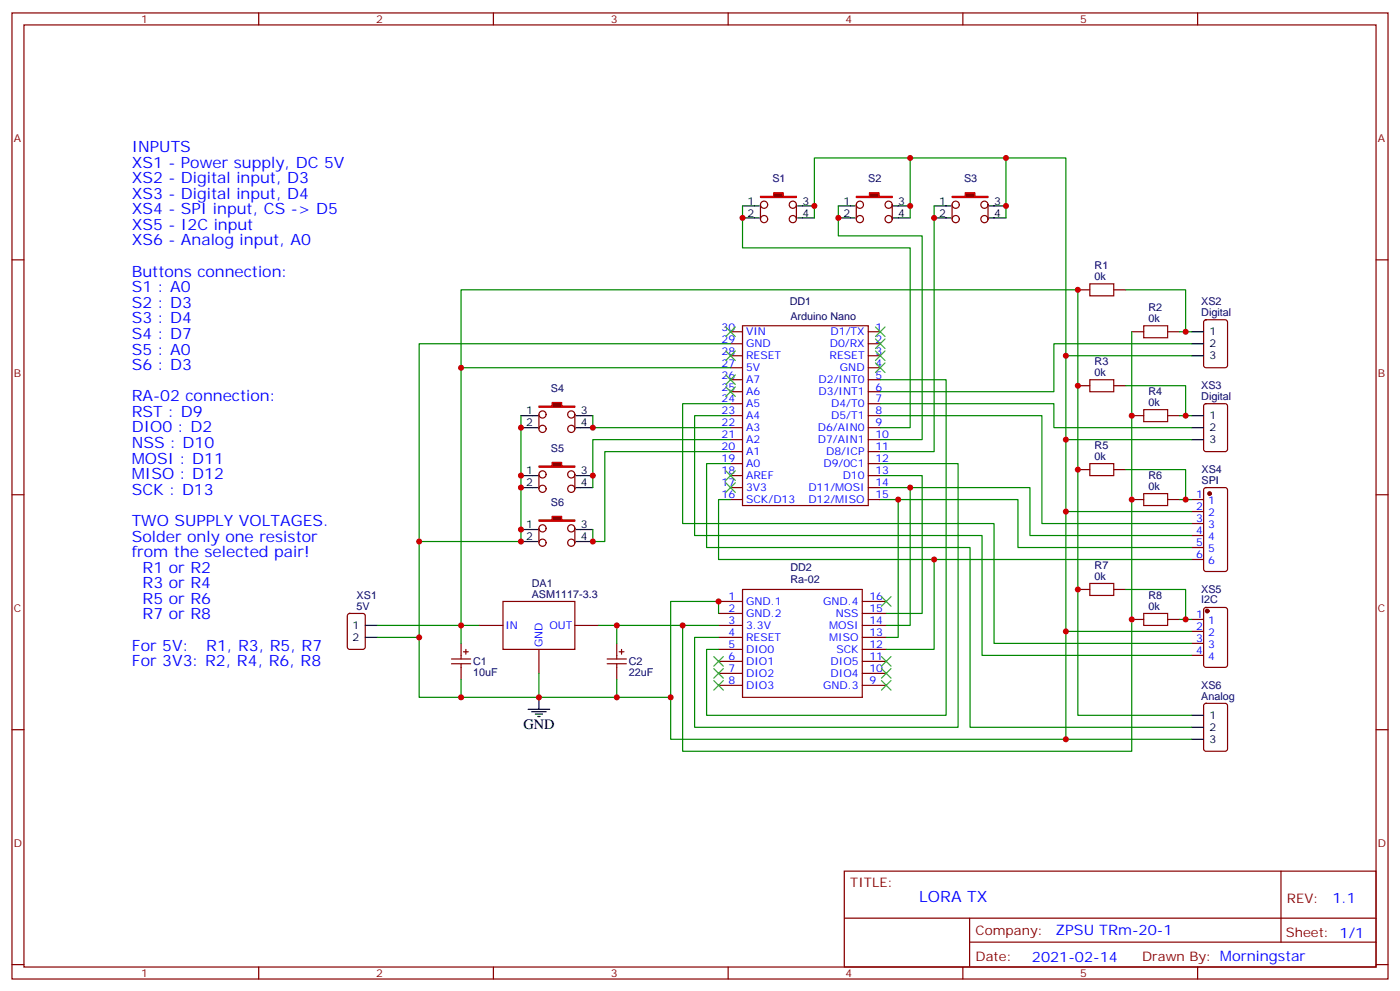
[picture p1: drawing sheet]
<svg xmlns="http://www.w3.org/2000/svg" width="412mm" height="292mm" viewBox="0 0 412 292" stroke-linecap="round" stroke-linejoin="round" font-family="sans-serif">
<g fill="none" stroke="#870000" stroke-width=".35">
<path d="M3.5 3.8h405.4v284.3h-405.4zM7.1 7.3h398.2v277.3h-398.2zM76.2 3.8v3.5M145.3 3.8v3.5M214.5 3.8v3.5M283.6 3.8v3.5M352.8 3.8v3.5M3.5 76.5h3.6M405.3 76.5h3.6M215.2 97.6h3.5M218.7 95.9h37.1v52.9h-37.1zM255.8 97.6h3.5"/>
<path d="M215.2 101.2h3.5M215.2 104.7h3.5M215.2 108.2h3.5M215.2 111.8h3.5M215.2 115.3h3.5M215.2 118.8h3.5M255.8 101.2h3.5M255.8 104.7h3.5M255.8 108.2h3.5M255.8 111.8h3.5M255.8 115.3h3.5M255.8 118.8h3.5"/>
<path d="M215.2 122.3h3.5M215.2 125.9h3.5M215.2 129.4h3.5M215.2 132.9h3.5M215.2 136.5h3.5M215.2 140h3.5M255.8 122.3h3.5M255.8 125.9h3.5M255.8 129.4h3.5M255.8 132.9h3.5M255.8 136.5h3.5M255.8 140h3.5"/>
<path d="M3.5 145.6h3.6M215.2 143.5h3.5M215.2 147h3.5M255.8 143.5h3.5M255.8 147h3.5M405.3 145.6h3.6M148.2 177h21.1v14.1h-21.1zM211.7 177h7M218.7 173.5h35.3v31.7h-35.3zM254 177h7.1M102.5 180.8l.5-.2h3.9l.6 .4 .1 9.4-.5 .7h-4.1l-.6-.4-.1-9.4zM133 194h5.6"/>
<path d="M133 195.4h5.6M135.8 189.4v4.6M135.8 195.4v4.6M136.5 191.8h1.4M137.2 191.1v1.4M141.1 184.1h7.1M158.7 191.1v7.1M169.3 184.1h7.1M178.9 194h5.6M178.9 195.4h5.6M181.7 189.4v4.6M181.7 195.4v4.6"/>
<path d="M182.4 191.8h1.4M183.1 191.1v1.4M211.7 180.6h7M211.7 184.1h7M211.7 187.6h7M211.7 191.1h7M211.7 194.7h7M211.7 198.2h7M254 180.6h7.1M254 184.1h7.1M254 187.6h7.1M254 191.1h7.1"/>
<path d="M254 194.7h7.1M254 198.2h7.1M3.5 214.8h3.6M211.7 201.7h7M254 201.7h7.1M405.3 214.8h3.6M248.7 256.4h156.6v28.2h-156.6zM377.3 256.4v20.9M248.7 270.2h156.5M285.6 277.3h119.6M285.6 270.2v14.2M3.5 283.9h3.6"/>
<path d="M76.2 284.6v3.5M145.3 284.6v3.5M214.5 284.6v3.5M283.6 284.6v3.5M352.8 284.6v3.5M405.3 283.9h3.6"/>
</g>
<path d="M218.7 60.6h3.5M218.7 64.1h3.5M107.6 184.1h3.5M107.6 187.6h3.5" fill="none" stroke="#000" stroke-width=".35"/>
<path d="M224 57.8h3.9v-1.1h2.8v1.1h3.9v.3h-10.6z" fill="#870000" stroke="#f00" stroke-width=".35"/>
<g fill="none" stroke="#870000" stroke-width=".35">
<path d="M224 60.3v4.2M234.6 60.3v4.2M317.5 85.3h3.5M328.1 85.3h3.5M333.4 97.6h3.5M344 97.6h3.5M354.8 94.3l.4-.2h5.7l.6 .5 .1 12.9-.5 .7h-5.9l-.6-.4-.1-13zM317.5 113.5h3.5M328.1 113.5h3.5M354.8 119l.4-.2h5.7l.6 .4 .1 13-.5 .7h-5.9l-.6-.4-.1-13zM317.5 138.2h3.5M328.1 138.2h3.5"/>
<path d="M333.4 122.3h3.5M344 122.3h3.5M333.4 147h3.5M344 147h3.5M351 147h3.5M351 150.6h3.5M351 154.1h3.5M351 157.6h3.5M354.8 143.7l.4-.2h5.7l.6 .4 .1 23.6-.5 .6-5.9 .1-.6-.5-.1-23.5zM317.5 173.5h3.5M328.1 173.5h3.5M351 161.1h3.5"/>
<path d="M351 164.7h3.5M354.8 179l.4-.2h5.7l.6 .4 .1 16.5-.5 .7h-5.9l-.6-.4-.1-16.5zM333.4 182.3h3.5M344 182.3h3.5M351 182.3h3.5M351 185.8h3.5M351 189.4h3.5M351 192.9h3.5M354.8 207.2l.4-.2h5.7l.6 .4 .1 13-.5 .7h-5.9l-.6-.4-.1-13z"/>
<circle cx="225.1" cy="60.3" r="1.06"/>
<circle cx="225.1" cy="64.5" r="1.06"/>
<circle cx="233.5" cy="60.3" r="1.06"/>
<circle cx="233.5" cy="64.5" r="1.06"/>
</g>
<g fill="none" stroke="#000" stroke-width=".35">
<path d="M222.2 60.6h1.5M222.2 64.1h1.5M234.9 60.6h5M234.9 64.1h5M246.9 60.6h3.6M246.9 64.1h3.6M351 97.6h3.5M351 104.7h3.5M351 101.2h3.5M351 129.4h3.5M351 122.3h3.5M351 125.9h3.5"/>
<path d="M351 217.6h3.5M351 210.5h3.5M351 214.1h3.5"/>
</g>
<g fill="none" stroke="#008700" stroke-width=".35">
<path d="M333.4 97.6v123.5h-132.3v-37M347.5 97.6h3.5M215.2 108.2h-79.4v81.2M215.2 101.2h-91.7v86.4M215.2 118.8h-14.1v35.3h91.7v35.3h58.2M259.3 111.8h19.4v98.7h-70.6v-19.4h3.6M259.3 118.8h51.1v7.1h40.6M351 104.7h-37v112.9h37M351 101.2h-40.6v14.1h-51.1M215.2 136.5h-7.1v24.6h77.7v53h65.2M215.2 122.3h-10.6v35.3h84.7v35.3h61.7M259.3 140h12.3v40.6h-10.5"/>
<path d="M259.3 136.5h22.9v77.6h-77.6v-26.5h7.1M259.3 122.3h47.6v31.8h44.1M314 129.4h37M347.5 122.3h3.5M215.2 147h-3.5v17.7h63.5v26.4h-14.1M259.3 147h5.3v40.6h-3.5M259.3 143.5h8.8v40.6h-7M264.6 147h35.3v14.1h51.1M268.1 143.5h35.3v14.1h47.6M347.5 147h3.5M275.2 164.7h75.8M111.1 187.6h12.4v17.6h12.3"/>
<path d="M111.1 184.1h30M135.8 200v5.2h45.9v-5.2M158.7 198.2v7M176.4 184.1h35.3M181.7 184.1v5.3M211.7 180.6v-3.6h-14.1v28.2h-15.9M314 185.8h37M347.5 182.3h3.5M197.6 205.2v12.4h116.4"/>
</g>
<g fill="#870000" stroke="#870000" stroke-width=".35">
<circle cx="355.6" cy="179.8" r=".53"/>
<circle cx="356.3" cy="145.3" r=".53"/>
</g>
<path d="M321 83.5h7.1v3.6h-7.1zM336.9 95.9h7.1v3.5h-7.1zM321 111.8h7.1v3.5h-7.1zM321 136.5h7.1v3.5h-7.1zM336.9 120.6h7.1v3.5h-7.1zM336.9 145.3h7.1v3.5h-7.1zM321 171.7h7.1v3.6h-7.1zM336.9 180.6h7.1v3.5h-7.1z" fill="none" stroke="#a10000" stroke-width=".35"/>
<path d="M252.2 57.8h3.9v-1.1h2.8v1.1h3.9v.3h-10.6z" fill="#870000" stroke="#f00" stroke-width=".35"/>
<g fill="none" stroke="#870000" stroke-width=".35">
<path d="M252.2 60.3v4.2M262.8 60.3v4.2"/>
<circle cx="253.3" cy="64.5" r="1.06"/>
<circle cx="253.3" cy="60.3" r="1.06"/>
<circle cx="261.8" cy="64.5" r="1.06"/>
<circle cx="261.8" cy="60.3" r="1.06"/>
</g>
<path d="M250.5 60.6h1.4M250.5 64.1h1.4M263.2 60.6h4.9M263.2 64.1h4.9M275.2 60.6h3.5M275.2 64.1h3.5" fill="none" stroke="#000" stroke-width=".35"/>
<path d="M280.5 57.8h3.8v-1.1h2.9v1.1h3.8v.3h-10.5z" fill="#870000" stroke="#f00" stroke-width=".35"/>
<g fill="none" stroke="#870000" stroke-width=".35">
<path d="M280.5 60.3v4.2M291 60.3v4.2"/>
<circle cx="281.5" cy="60.3" r="1.06"/>
<circle cx="281.5" cy="64.5" r="1.06"/>
<circle cx="290" cy="64.5" r="1.06"/>
<circle cx="290" cy="60.3" r="1.06"/>
</g>
<path d="M278.7 60.6h1.4M278.7 64.1h1.4M291.4 60.6h4.9M291.4 64.1h4.9M153.5 122.3h3.5M153.5 125.9h3.5" fill="none" stroke="#000" stroke-width=".35"/>
<path d="M268.1 46.5v17.6M296.3 46.5v17.6M218.7 60.6v12.4h49.4v52.9h-8.8M246.9 60.6v8.8h24.7v60h-12.3M275.2 60.6v72.3h-15.9M135.8 108.2v-22.9h181.7v125.2h33.5M314 150.6h37" fill="none" stroke="#008700" stroke-width=".35"/>
<g fill="none" stroke="#3c3" stroke-width=".35">
<path d="M213.8 96.2l2.8 2.9M216.6 96.2l-2.8 2.9M257.9 96.2l2.8 2.9M257.9 99.8l2.8 2.8M260.7 96.2l-2.8 2.9M260.7 99.8l-2.8 2.8M213.8 113.9l2.8 2.8M213.8 110.3l2.8 2.9M213.8 103.3l2.8 2.8M216.6 113.9l-2.8 2.8M216.6 110.3l-2.8 2.9M216.6 103.3l-2.8 2.8"/>
<path d="M257.9 103.3l2.8 2.8M257.9 106.8l2.8 2.8M260.7 103.3l-2.8 2.8M260.7 106.8l-2.8 2.8M213.8 138.6l2.8 2.8M216.6 138.6l-2.8 2.8M213.8 142.1l2.8 2.8M216.6 142.1l-2.8 2.8M259.6 175.6l2.9 2.8M262.5 175.6l-2.9 2.8M210.3 193.3l2.8 2.8M210.3 196.8l2.8 2.8"/>
<path d="M213.1 193.3l-2.8 2.8M213.1 196.8l-2.8 2.8M259.6 196.8l2.9 2.8M259.6 193.3l2.9 2.8M262.5 196.8l-2.9 2.8M262.5 193.3l-2.9 2.8M210.3 200.3l2.8 2.8M213.1 200.3l-2.8 2.8M259.6 200.3l2.9 2.8M262.5 200.3l-2.9 2.8"/>
</g>
<path d="M158.7 119.5h3.9v-1h2.9v1h3.8v.4h-10.6z" fill="#870000" stroke="#f00" stroke-width=".35"/>
<g fill="none" stroke="#870000" stroke-width=".35">
<path d="M158.7 122v4.2M169.3 122v4.2"/>
<circle cx="159.8" cy="126.2" r="1.06"/>
<circle cx="159.8" cy="122" r="1.06"/>
<circle cx="168.3" cy="126.2" r="1.06"/>
<circle cx="168.3" cy="122" r="1.06"/>
</g>
<path d="M153.5 140h3.5M157 122.3h1.4M157 125.9h1.4M169.7 122.3h4.9M169.7 125.9h4.9M153.5 143.5h3.5" fill="none" stroke="#000" stroke-width=".35"/>
<path d="M158.7 137.2h3.9v-1.1h2.9v1.1h3.8v.3h-10.6z" fill="#870000" stroke="#f00" stroke-width=".35"/>
<g fill="none" stroke="#870000" stroke-width=".35">
<path d="M158.7 139.6v4.3M169.3 139.6v4.3"/>
<circle cx="159.8" cy="139.6" r="1.06"/>
<circle cx="168.3" cy="139.6" r="1.06"/>
<circle cx="159.8" cy="143.9" r="1.06"/>
<circle cx="168.3" cy="143.9" r="1.06"/>
</g>
<path d="M157 140h1.4M169.7 140h4.9M153.5 155.9h3.5M153.5 159.4h3.5M157 143.5h1.4M169.7 143.5h4.9" fill="none" stroke="#000" stroke-width=".35"/>
<path d="M158.7 153h3.9v-1h2.9v1h3.8v.4h-10.6z" fill="#870000" stroke="#f00" stroke-width=".35"/>
<g fill="none" stroke="#870000" stroke-width=".35">
<path d="M158.7 155.5v4.2M169.3 155.5v4.2"/>
<circle cx="159.8" cy="155.5" r="1.06"/>
<circle cx="159.8" cy="159.7" r="1.06"/>
<circle cx="168.3" cy="155.5" r="1.06"/>
<circle cx="168.3" cy="159.7" r="1.06"/>
</g>
<path d="M157 155.9h1.4M157 159.4h1.4M169.7 155.9h4.9M169.7 159.4h4.9M155.6 208.8h6.3M156.6 209.5h4.3M157.7 210.2h2.1M158.4 210.9h.7M158.7 205.2v3.6" fill="none" stroke="#000" stroke-width=".35"/>
<path d="M239.9 64.1v-17.6h74.1v58.2M331.6 85.3h17.6v12.3M331.6 113.5h17.6v8.8M153.5 122.3v37.1h-30M174.6 122.3v3.6h40.6M215.2 129.4h-40.6v14.1M215.2 132.9h-37v26.5h-3.6v-3.5M331.6 138.2h17.6v8.8M331.6 173.5h17.6v8.8" fill="none" stroke="#008700" stroke-width=".35"/>
<g fill="#c00">
<circle cx="314" cy="104.7" r=".88"/>
<circle cx="296.3" cy="46.5" r=".88"/>
<circle cx="268.1" cy="46.5" r=".88"/>
<circle cx="239.9" cy="60.6" r=".88"/>
<circle cx="349.3" cy="97.6" r=".88"/>
<circle cx="317.5" cy="85.3" r=".88"/>
<circle cx="333.4" cy="122.3" r=".88"/>
<circle cx="349.3" cy="147" r=".88"/>
<circle cx="333.4" cy="147" r=".88"/>
<circle cx="317.5" cy="138.2" r=".88"/>
<circle cx="317.5" cy="173.5" r=".88"/>
<circle cx="333.4" cy="182.3" r=".88"/>
<circle cx="153.5" cy="125.9" r=".88"/>
<circle cx="153.5" cy="140" r=".88"/>
<circle cx="153.5" cy="143.5" r=".88"/>
<circle cx="153.5" cy="155.9" r=".88"/>
<circle cx="174.6" cy="125.9" r=".88"/>
<circle cx="174.6" cy="159.4" r=".88"/>
<circle cx="174.6" cy="140" r=".88"/>
<circle cx="296.3" cy="60.6" r=".88"/>
<circle cx="246.9" cy="64.1" r=".88"/>
<circle cx="275.2" cy="64.1" r=".88"/>
<circle cx="275.2" cy="164.7" r=".88"/>
<circle cx="268.1" cy="143.5" r=".88"/>
<circle cx="201.1" cy="184.1" r=".88"/>
<circle cx="123.5" cy="187.6" r=".88"/>
<circle cx="181.7" cy="205.2" r=".88"/>
<circle cx="135.8" cy="205.2" r=".88"/>
<circle cx="158.8" cy="205.2" r=".88"/>
<circle cx="181.7" cy="184.1" r=".88"/>
<circle cx="135.8" cy="184.1" r=".88"/>
<circle cx="211.7" cy="177" r=".88"/>
<circle cx="197.6" cy="205.2" r=".88"/>
<circle cx="264.6" cy="147" r=".88"/>
<circle cx="218.7" cy="64.1" r=".88"/>
<circle cx="268.1" cy="60.6" r=".88"/>
<circle cx="135.8" cy="108.2" r=".88"/>
<circle cx="123.5" cy="159.4" r=".88"/>
<circle cx="153.5" cy="159.4" r=".88"/>
<circle cx="349.3" cy="182.3" r=".88"/>
<circle cx="317.5" cy="113.5" r=".88"/>
<circle cx="349.3" cy="122.3" r=".88"/>
<circle cx="314" cy="129.4" r=".88"/>
<circle cx="314" cy="150.6" r=".88"/>
<circle cx="314" cy="185.8" r=".88"/>
<circle cx="314" cy="217.6" r=".88"/>
</g>
<g font-size="4.6" fill="#00f">
<text x="38.8" y="44.7">INPUTS</text>
<text x="38.8" y="49.3">XS1 - Power supply, DC 5V</text>
<text x="38.8" y="53.9">XS2 - Digital input, D3</text>
<text x="38.8" y="58.5">XS3 - Digital input, D4</text>
<text x="38.8" y="63.1">XS4 - SPI input, CS -&gt; D5</text>
<text x="38.8" y="67.7">XS5 - I2C input</text>
<text x="38.8" y="72.2">XS6 - Analog input, A0</text>
<text x="38.8" y="81.4">Buttons connection:</text>
<text x="38.8" y="86">S1 : A0</text>
<text x="38.8" y="90.6">S2 : D3</text>
<text x="38.8" y="95.2">S3 : D4</text>
<text x="38.8" y="99.8">S4 : D7</text>
<text x="38.8" y="104.4">S5 : A0</text>
<text x="38.8" y="108.9">S6 : D3</text>
<text x="38.8" y="118.1">RA-02 connection:</text>
<text x="38.8" y="122.7">RST : D9</text>
<text x="38.8" y="127.3">DIO0 : D2</text>
<text x="38.8" y="131.9">NSS : D10</text>
<text x="38.8" y="136.5">MOSI : D11</text>
<text x="38.8" y="141">MISO : D12</text>
<text x="38.8" y="145.6">SCK : D13</text>
<text x="38.8" y="154.8">TWO SUPPLY VOLTAGES.</text>
<text x="38.8" y="159.4">Solder only one resistor</text>
<text x="38.8" y="164">from the selected pair!</text>
<text x="42" y="168.6">R1 or R2</text>
<text x="42" y="173.1">R3 or R4</text>
<text x="42" y="177.7">R5 or R6</text>
<text x="42" y="182.3">R7 or R8</text>
<text x="38.8" y="191.5">For 5V:</text>
<text x="60.7" y="191.5">R1, R3, R5, R7</text>
<text x="38.8" y="196.1">For 3V3: R2, R4, R6, R8</text>
<text x="270.8" y="265.4">LORA TX</text>
</g>
<text font-size="4.2" x="154.2" y="214.4">GND</text>
<g font-size="4.2" fill="#00f">
<text x="392.5" y="265.7">1.1</text>
<text x="310.9" y="275.2">ZPSU TRm-20-1</text>
<text x="304" y="283">2021-02-14</text>
</g>
<g font-size="3.9" fill="#800">
<text x="250.5" y="261">TITLE:</text>
<text x="379.1" y="265.7">REV:</text>
<text x="287.4" y="275.2">Company:</text>
<text x="378.7" y="275.8">Sheet: 1/1</text>
<text x="287.4" y="282.9">Date:</text>
<text x="336.4" y="282.9">Drawn By: Morningstar</text>
</g>
<g font-size="3.2" fill="#800">
<text x="41.6" y="6.8">1</text>
<text x="110.8" y="6.8">2</text>
<text x="179.9" y="6.8">3</text>
<text x="249.1" y="6.8">4</text>
<text x="318.2" y="6.8">5</text>
<text x="4.1" y="41.9">A</text>
<text x="405.9" y="41.9">A</text>
<text x="4.1" y="111.1">B</text>
<text x="405.9" y="111.1">B</text>
<text x="4.1" y="180.2">C</text>
<text x="405.9" y="180.2">C</text>
<text x="4.1" y="249.3">D</text>
<text x="405.9" y="249.3">D</text>
<text x="41.6" y="287.6">1</text>
<text x="110.8" y="287.6">2</text>
<text x="179.9" y="287.6">3</text>
<text x="249.1" y="287.6">4</text>
<text x="318.2" y="287.6">5</text>
</g>
<g font-size="3.2" fill="#000080">
<text x="227.5" y="53.6">S1</text>
<text x="255.8" y="53.6">S2</text>
<text x="284" y="53.6">S3</text>
<text x="322.4" y="82.5">0k</text>
<text x="322.4" y="79.3">R1</text>
<text x="232.6" y="89.9">DD1</text>
<text x="353.8" y="89.8">XS2</text>
<text x="232.8" y="94.1">Arduino Nano</text>
<text x="338.3" y="94.8">0k</text>
<text x="338.3" y="91.7">R2</text>
<text x="353.8" y="93.1">Digital</text>
<text x="322.4" y="107.5">R3</text>
<text x="322.4" y="110.7">0k</text>
<text x="162.3" y="115.3">S4</text>
<text x="338.3" y="119.5">0k</text>
<text x="338.3" y="116.3">R4</text>
<text x="353.8" y="117.8">Digital</text>
<text x="353.8" y="114.5">XS3</text>
<text x="162.3" y="132.9">S5</text>
<text x="322.4" y="135.4">0k</text>
<text x="322.4" y="132.2">R5</text>
<text x="338.3" y="141">R6</text>
<text x="353.9" y="142.3">SPI</text>
<text x="353.9" y="139.1">XS4</text>
<text x="162.3" y="148.8">S6</text>
<text x="338.3" y="144.2">0k</text>
<text x="322.4" y="167.5">R7</text>
<text x="156.6" y="172.8">DA1</text>
<text x="232.8" y="171.7">Ra-02</text>
<text x="232.8" y="168.2">DD2</text>
<text x="322.4" y="170.7">0k</text>
<text x="105.1" y="179.5">5V</text>
<text x="105.1" y="176.3">XS1</text>
<text x="156.6" y="176">ASM1117-3.3</text>
<text x="338.3" y="179.5">0k</text>
<text x="338.3" y="176.3">R8</text>
<text x="353.8" y="177.6">I2C</text>
<text x="353.8" y="174.4">XS5</text>
<text x="139.4" y="195.7">C1</text>
<text x="185.2" y="195.7">C2</text>
<text x="139.3" y="198.9">10uF</text>
<text x="185.2" y="198.9">22uF</text>
<text x="353.8" y="202.7">XS6</text>
<text x="353.8" y="206">Analog</text>
</g>
<g font-size="3.2">
<text x="220.2" y="60.3">1</text>
<text x="220.2" y="63.8">2</text>
<text x="236.4" y="60.3">3</text>
<text x="236.4" y="63.8">4</text>
<text x="248.5" y="60.3">1</text>
<text x="248.5" y="63.8">2</text>
<text x="264.6" y="60.3">3</text>
<text x="264.6" y="63.8">4</text>
<text x="276.7" y="60.3">1</text>
<text x="276.7" y="63.8">2</text>
<text x="292.8" y="60.3">3</text>
<text x="292.8" y="63.8">4</text>
<text x="356.3" y="98.7">1</text>
<text x="356.3" y="105.8">3</text>
<text x="356.3" y="102.2">2</text>
<text x="155" y="122">1</text>
<text x="155" y="125.5">2</text>
<text x="171.1" y="122">3</text>
<text x="171.1" y="125.5">4</text>
<text x="356.3" y="123.4">1</text>
<text x="356.3" y="130.5">3</text>
<text x="356.3" y="126.9">2</text>
<text x="155" y="139.6">1</text>
<text x="155" y="143.2">2</text>
<text x="171.1" y="139.6">3</text>
<text x="171.1" y="143.2">4</text>
<text x="155" y="155.5">1</text>
<text x="171.1" y="155.5">3</text>
<text x="155" y="159">2</text>
<text x="171.1" y="159">4</text>
<text x="103.8" y="185.1">1</text>
<text x="103.8" y="188.7">2</text>
<text x="356.3" y="211.6">1</text>
<text x="356.3" y="215.1">2</text>
<text x="356.3" y="218.7">3</text>
</g>
<g font-size="3.2" fill="#00f">
<text x="212.6" y="97.3">30</text>
<text x="212.6" y="100.8">29</text>
<text x="219.8" y="98.7">VIN</text>
<text x="244.7" y="98.7">D1/TX</text>
<text x="257.9" y="97.3">1</text>
<text x="257.9" y="100.8">2</text>
<text x="212.6" y="107.9">27</text>
<text x="212.6" y="104.4">28</text>
<text x="219.8" y="105.8">RESET</text>
<text x="219.8" y="102.2">GND</text>
<text x="244.4" y="105.8">RESET</text>
<text x="244.4" y="102.2">D0/RX</text>
<text x="257.9" y="104.4">3</text>
<text x="257.9" y="107.9">4</text>
<text x="212.6" y="111.4">26</text>
<text x="219.8" y="112.8">A7</text>
<text x="219.8" y="109.3">5V</text>
<text x="241.1" y="112.8">D2/INT0</text>
<text x="247.4" y="109.3">GND</text>
<text x="257.9" y="111.4">5</text>
<text x="212.6" y="118.5">24</text>
<text x="212.6" y="114.9">25</text>
<text x="219.8" y="119.9">A5</text>
<text x="219.8" y="116.3">A6</text>
<text x="241.1" y="116.3">D3/INT1</text>
<text x="244.8" y="119.9">D4/T0</text>
<text x="257.9" y="114.9">6</text>
<text x="257.9" y="118.5">7</text>
<text x="212.6" y="125.5">22</text>
<text x="212.6" y="122">23</text>
<text x="219.8" y="123.4">A4</text>
<text x="244.8" y="123.4">D5/T1</text>
<text x="257.9" y="122">8</text>
<text x="257.9" y="125.5">9</text>
<text x="212.6" y="129">21</text>
<text x="219.8" y="130.5">A2</text>
<text x="219.8" y="126.9">A3</text>
<text x="240.9" y="126.9">D6/AIN0</text>
<text x="240.9" y="130.5">D7/AIN1</text>
<text x="257.9" y="129">10</text>
<text x="212.6" y="132.6">20</text>
<text x="212.6" y="136.1">19</text>
<text x="219.8" y="134">A1</text>
<text x="219.8" y="137.5">A0</text>
<text x="242.6" y="137.5">D9/0C1</text>
<text x="243.3" y="134">D8/ICP</text>
<text x="257.9" y="132.6">11</text>
<text x="257.9" y="136.1">12</text>
<text x="212.6" y="143.2">17</text>
<text x="212.6" y="139.6">18</text>
<text x="219.8" y="141">AREF</text>
<text x="248.2" y="141">D10</text>
<text x="257.9" y="139.6">13</text>
<text x="257.9" y="143.2">14</text>
<text x="212.6" y="146.7">16</text>
<text x="219.8" y="148.1">SCK/D13</text>
<text x="219.8" y="144.6">3V3</text>
<text x="238.1" y="144.6">D11/MOSI</text>
<text x="238.1" y="148.1">D12/MISO</text>
<text x="257.9" y="146.7">15</text>
<text x="352.3" y="146.7">1</text>
<text x="355.8" y="148.4">1</text>
<text x="352.3" y="150.2">2</text>
<text x="352.3" y="153.7">3</text>
<text x="355.8" y="152">2</text>
<text x="355.8" y="155.5">3</text>
<text x="352.3" y="157.3">4</text>
<text x="352.3" y="160.8">5</text>
<text x="355.8" y="159">4</text>
<text x="352.3" y="164.3">6</text>
<text x="355.8" y="162.6">5</text>
<text x="355.8" y="166.1">6</text>
<text x="214.6" y="176.7">1</text>
<text x="219.8" y="178.1">GND.1</text>
<text x="242.5" y="178.1">GND.4</text>
<text x="256.1" y="176.7">16</text>
<text x="148.9" y="185.1">IN</text>
<text x="161.9" y="185.1">OUT</text>
<text x="214.6" y="180.2">2</text>
<text x="214.6" y="183.7">3</text>
<text x="219.8" y="181.6">GND.2</text>
<text x="219.8" y="185.1">3.3V</text>
<text x="244.3" y="185.1">MOSI</text>
<text x="246.2" y="181.6">NSS</text>
<text x="256.1" y="183.7">14</text>
<text x="256.1" y="180.2">15</text>
<text x="352.3" y="182">1</text>
<text x="352.3" y="185.5">2</text>
<text x="355.8" y="183.7">1</text>
<text x="159.8" y="190.4" transform="rotate(-90 159.8 190.4)">GND</text>
<text x="214.6" y="187.3">4</text>
<text x="214.6" y="190.8">5</text>
<text x="219.8" y="188.7">RESET</text>
<text x="244.3" y="188.7">MISO</text>
<text x="256.1" y="190.8">12</text>
<text x="256.1" y="187.3">13</text>
<text x="352.3" y="189">3</text>
<text x="355.8" y="187.3">2</text>
<text x="355.8" y="190.8">3</text>
<text x="214.6" y="194.3">6</text>
<text x="214.6" y="197.8">7</text>
<text x="219.8" y="192.2">DIO0</text>
<text x="219.8" y="195.7">DIO1</text>
<text x="244.6" y="195.7">DIO5</text>
<text x="246.4" y="192.2">SCK</text>
<text x="256.1" y="197.8">10</text>
<text x="256.1" y="194.3">11</text>
<text x="352.3" y="192.5">4</text>
<text x="355.8" y="194.3">4</text>
<text x="214.6" y="201.4">8</text>
<text x="219.8" y="199.2">DIO2</text>
<text x="219.8" y="202.8">DIO3</text>
<text x="242.5" y="202.8">GND.3</text>
<text x="244.6" y="199.2">DIO4</text>
<text x="256.1" y="201.4">9</text>
</g>
</svg>
